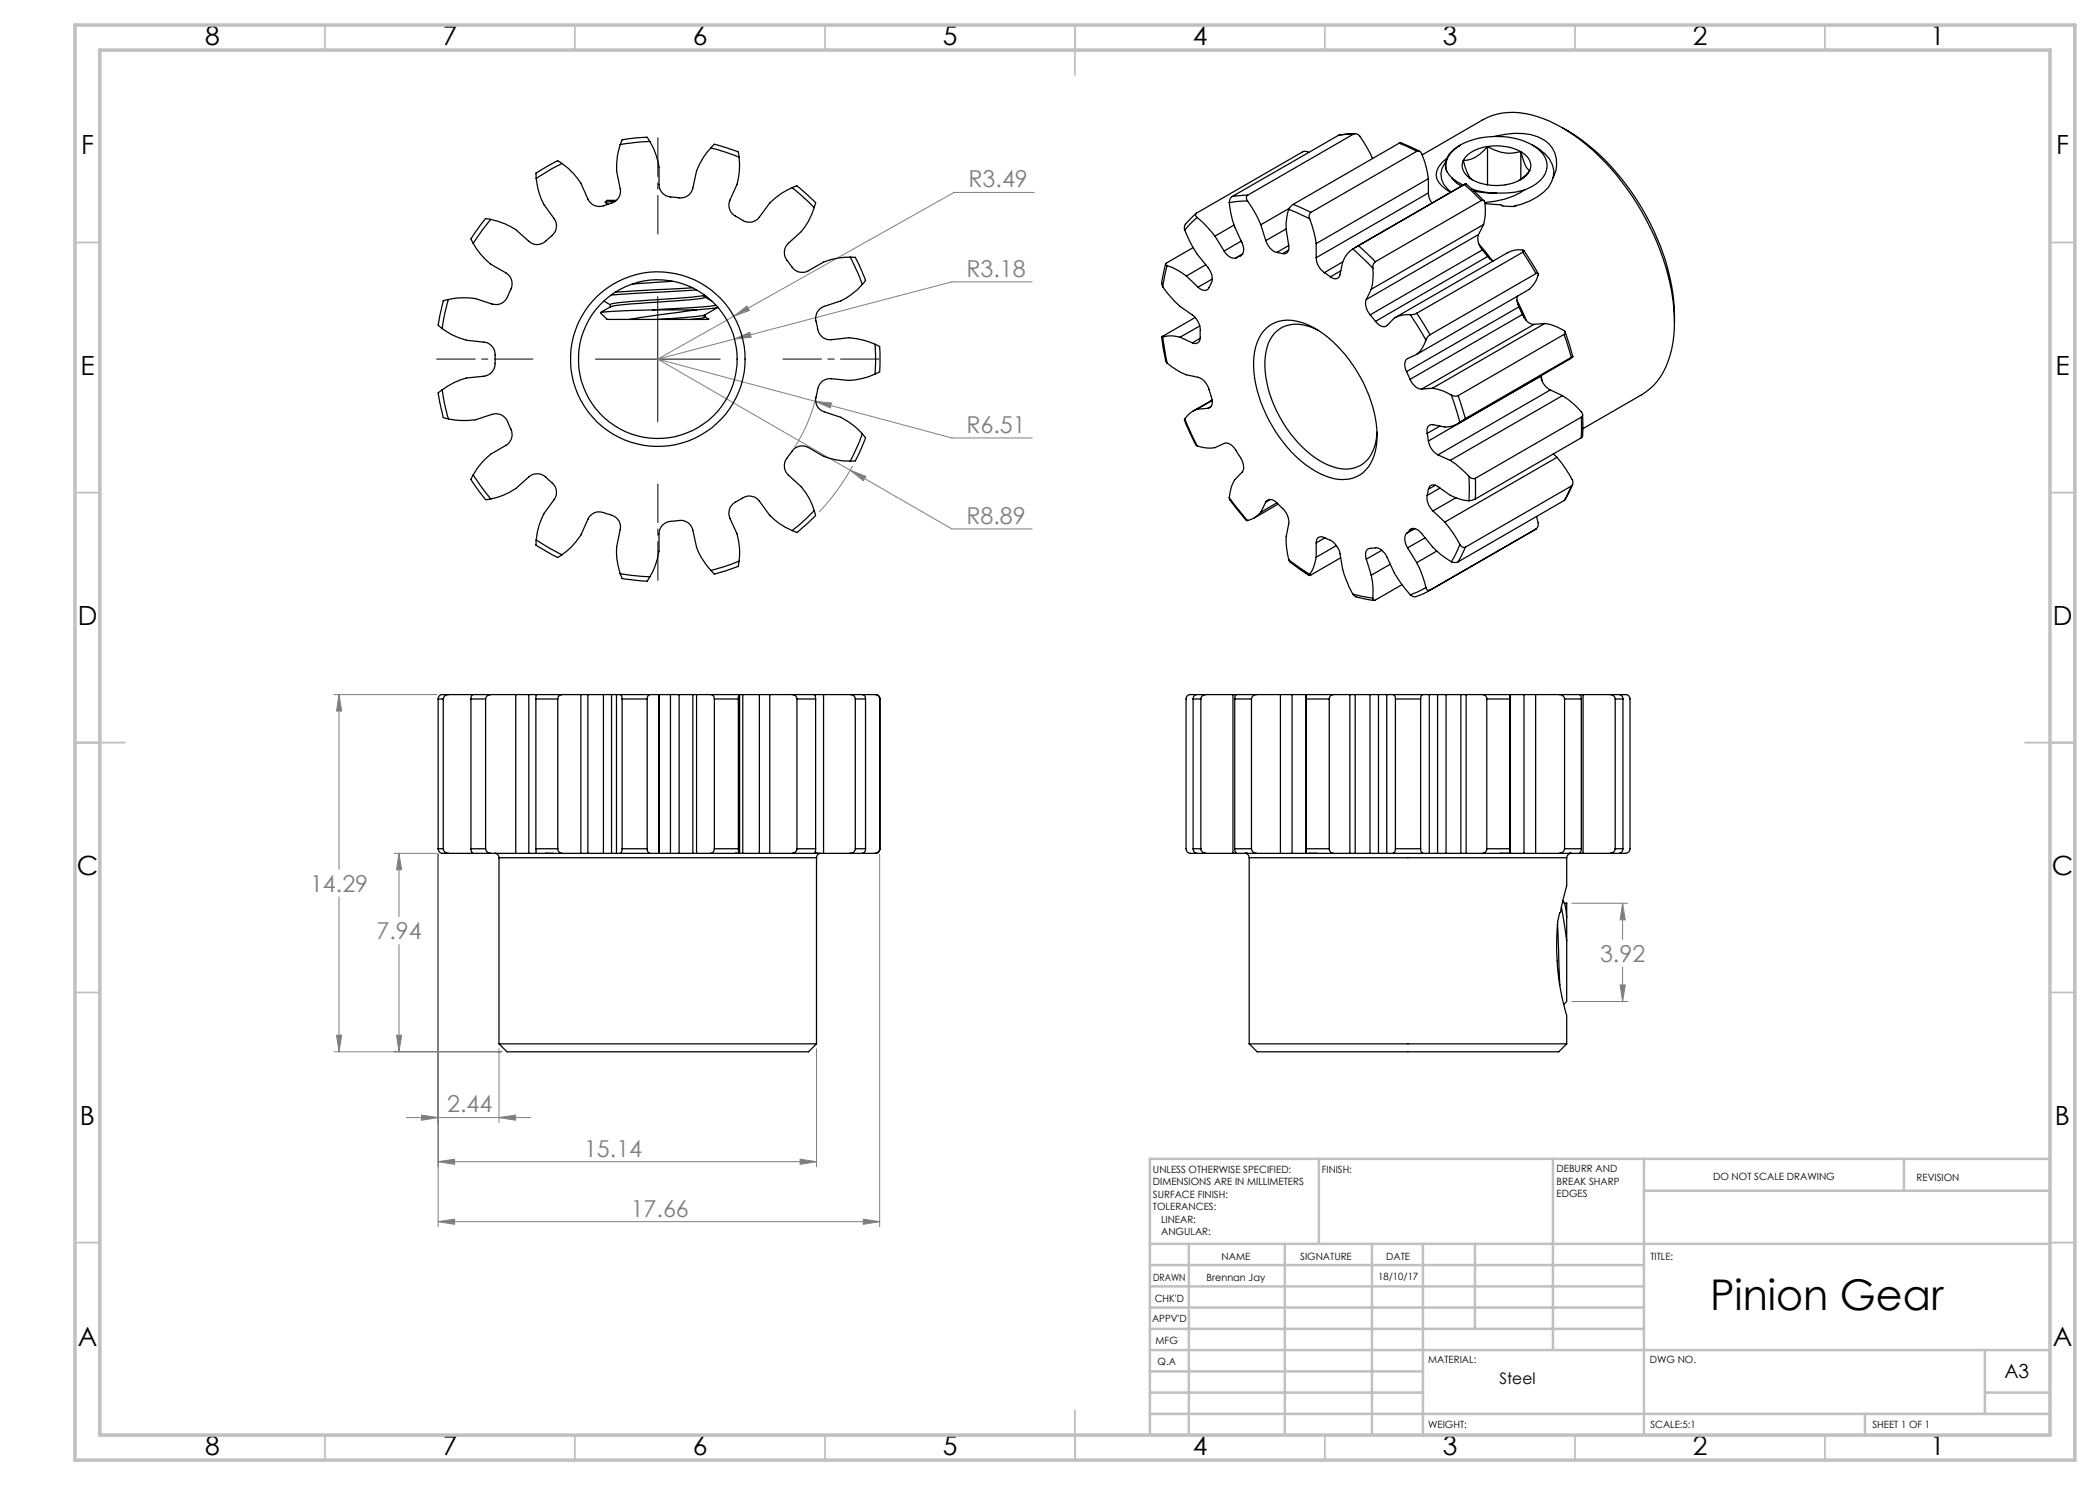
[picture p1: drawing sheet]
<svg xmlns="http://www.w3.org/2000/svg" width="420mm" height="297mm" viewBox="0 0 420 297" stroke-linecap="round" stroke-linejoin="round" font-family="sans-serif">
<g fill="none" stroke="#808080" stroke-width=".2">
<path d="M206.9 38.5h-16.1l-44 24.7M206.4 56.4h-16l-58.8 15.4M131.6 71.8l31.4 8.5M131.6 71.8l58.8 34h16M146.8 63.2l2.6-2 .5 .9zM146.8 63.2l-15.2 8.6M146.9 67.8l3.1-1.3 .2 .9zM163.2 79.3a32.8 32.8 0 0 1-4.3 10.1M163 80.3l3.3 .3-.2 1zM163 80.3l27.4 7.3h16M170 94l3.2 1.3-.6 .8zM170.5 93.2a47.5 47.5 0 0 1-6.7 9.2"/>
<path d="M66.8 138.9h20.6M67.8 138.9l.5 3.3h-1zM67.8 138.9v34.9M67.8 179.4v31M78.8 170.7h8.6M79.8 170.7l.5 3.3h-1zM79.8 170.7v12.6M87.6 170.8v74.6M175.9 170.8v74.6M79.8 188.9v21.5M314.4 180.7h11.1M324 197h1l-.5 3.3z"/>
<path d="M324.5 180.7l.5 3.3h-1zM324.5 180.7v7.2M324.5 193.4v6.9M66.8 210.4h33.6M67.3 207h1l-.5 3.4zM79.3 207h1l-.5 3.4zM99.8 209.8v14.7M163.3 209.8v23.6M314.4 200.3h11.1M81.3 223.5h24.9M84.3 223l3.3 .5-3.3 .5zM87.6 232.3l3.3-.5v1.1z"/>
<path d="M87.6 232.3h75.7M99.8 223.5l3.3-.5v1zM160 231.8l3.3 .5-3.3 .6zM87.6 244.3l3.3-.5v1.1zM87.6 244.3h88.3M172.6 243.8l3.3 .5-3.3 .6z"/>
</g>
<path d="M131.6 46.8v-19.2M106.6 71.8h-19.3M156.6 71.8h19.2M131.6 96.8v19.3" fill="none" stroke="#000" stroke-width=".2" stroke-dasharray="15.2 1.3 1.3 1.3" stroke-dashoffset="7.5"/>
<path d="M131.6 59.3v25M119.1 71.8h24.9" fill="none" stroke="#000" stroke-width=".2"/>
<g fill="none" stroke="#c0c0c0" stroke-width=".35">
<path d="M65 5v5M115 5v5M165 5v5M215 5v10M265 5v5M315 5v5M365 5v5M15 48.5h5M410 48.5h5M15 98.5h5M410 98.5h5M15 148.5h10"/>
<path d="M405 148.5h10M15 198.5h5M410 198.5h5M15 248.5h5M410 248.5h5M65 287v5M115 287v5M165 287v5M215 282v10M265 287v5M315 287v5M365 287v5"/>
</g>
<g fill="none" stroke="#c0c0c0" stroke-width=".5">
<path d="M263.8 231.8v17M310.6 231.8v38.2M328.8 231.8v55.2M328.8 238.2h81.2M380.8 231.8v6.4M410 231.8h-180v55.2M230 248.8h180M230 257.3h98.8M230 253h98.8M237.8 248.8v38.2M257 248.8v38.2M274.4 248.8v38.2"/>
<path d="M284.6 248.8v38.2M295 248.8v17M230 265.8h98.8M230 261.5h98.8M230 278.5h54.6M230 274.3h54.6M230 270h180M397 278.5h13M397 270v12.8M230 282.8h180M373 282.8v4.2"/>
</g>
<path d="M15 5h400v287h-400zM20 10h390v277h-390z" fill="none" stroke="#c0c0c0" stroke-width=".7"/>
<path d="M87.6 244.3l3.3-.5v1.1zM172.6 243.8l3.3 .5-3.3 .6zM84.3 223l3.3 .5-3.3 .5zM99.8 223.5l3.3-.5v1zM87.6 232.3l3.3-.5v1.1zM160 231.8l3.3 .5-3.3 .6zM79.3 207h1l-.5 3.4zM79.8 170.7l.5 3.3h-1zM67.3 207h1l-.5 3.4zM67.8 138.9l.5 3.3h-1zM324.5 180.7l.5 3.3h-1zM324 197h1l-.5 3.3zM146.9 67.8l3.3-.4-.2-.9zM146.8 63.2l3.1-1.1-.5-.9zM163 80.3l3.1 1.3 .2-1zM170 94l2.6 2.1 .6-.8z" fill="#808080"/>
<g fill="none" stroke="#000" stroke-width=".25">
<path d="M107.2 35.7a13.5 13.5 0 0 0 3.6 8 2.75 2.75 0 0 1-1 4 2.79 2.79 0 0 1-4 .6 13.5 13.5 0 0 0-7.7-4.4M112.4 32.7l-.9-.6-2.2 1.2-2.1 1.3v1.1M112.4 32.7l-2 1-3.2 2M124 28.9a14.5 14.5 0 0 0 .1 9.3 2.76 2.76 0 0 1-2.6 2.7 2.73 2.73 0 0 1-3.9-1.1 13.1 13.1 0 0 0-5.2-7.1M130 28.3l-.6-.9-1.9 .1-3.1 .5-.4 .9M130 28.3l-3 .2-3 .4M130 28.3a13.8 13.8 0 0 1 1.8 9.1 3 3 0 0 0 3.4 2.1 2.63 2.63 0 0 0 3.4-1.9 13.1 13.1 0 0 1 3.6-8M142.2 29.6l2.8 .8 2.8 1M142.2 29.6l.7-.7 2.4 .7 2.4 .8 .1 1M147.8 31.4a14.2 14.2 0 0 1-2 9.1 2.99 2.99 0 0 0 2.2 3.2 2.62 2.62 0 0 0 3.9-.3 13.7 13.7 0 0 1 6.5-5.9M158.4 37.5l1-.3 1.4 1.2 2.3 2.1-.3 1M158.4 37.5l4.4 4"/>
<path d="M246.5 39.3h-.1a1.34 1.34 0 0 0-.5 1.2M249.5 39a.72 .72 0 0 0 0 1.2M249.5 39l-3 .3M261.8 30.5l-.7-.2-.6 .1-21.2 12.2M267.7 27.1l-21.2 12.2M270.7 26.8h.1a1.11 1.11 0 0 1 1.2 .4l1.6 2.6 .9 1.9M270.7 26.8l-3 .3M270.7 26.8l-21.2 12.2M271 26.7l-3.3 .4M279.8 28.6l3.6 1.7M279.8 28.6l-21.2 12.3M280.1 28.6h-.3"/>
<path d="M280.2 28.5l3.7 1.8M283.4 30.3l.5-.1 .3 .2a16.1 16.1 0 0 1 1.5 5.3M283.4 30.3l-21.2 12.2M284.4 31l12.2-7a13.8 13.8 0 0 1 12.1-.3 37.8 37.8 0 0 1 15.7 12.7 48.5 48.5 0 0 1 10.5 28M285.7 38.6l.2 1 .5 1M285.7 35.7l-22.5 13M285.7 35.7v2.9M285.7 38.6l-22.5 12.9M289.1 32.6a3.8 3.8 0 0 0 1.1 5.8M289.3 31.7a3.9 3.9 0 0 0-1.9 4.1 6.1 6.1 0 0 0 2.7 2.7M289.3 34.3a4.1 4.1 0 0 1 1.7-4.5 14.5 14.5 0 0 1 11.7-2.2 9.5 9.5 0 0 1 6.2 3.7 4.1 4.1 0 0 1-1.7 5.5l-2.3 1.2M289.3 34.3a6.9 6.9 0 0 0 3.3 2.7"/>
<path d="M290.3 35.5l1.1 1.2 .9 .5M292.1 29l-.2 .2a4.5 4.5 0 0 0-2.8 4.2l.2 .9M292.7 32.1a3 3 0 0 0 1.7 3.8M292.7 32.1l.7 2.4 .6 1.1 .4 .3M293.2 36.7l3.6 3.5M293.2 36.7l-.3 .2 3.4 3.2M293.2 36.7l-22.3 12.9M294.3 37.8a13.6 13.6 0 0 0 5 .8M294.7 38.2l2.8 .4h1.8M297.5 29.3a10.8 10.8 0 0 1 6.7 1M297.5 29.3a6.2 6.2 0 0 0-4.8 2.8M297.5 29.3a6.4 6.4 0 0 1-4.8 2.8"/>
<path d="M297.5 29.3a8.2 8.2 0 0 0 6.7 1M297.5 29.3v7.7M298.9 27.3a14.5 14.5 0 0 1 8.7 .1 5.7 5.7 0 0 1 2.9 8.4M304.2 30.3a2.97 2.97 0 0 1 1.7 3.8M304.2 30.3l.7 2.3a2.97 2.97 0 0 0 1 1.5M304.2 30.3v5.6M304.9 38a15.7 15.7 0 0 1-7.9 2.5M304.9 38a15.8 15.8 0 0 1-5.6 .6M305.9 34.1a6.1 6.1 0 0 1-4.8 2.9 10.6 10.6 0 0 1-6.7-1.1M305.9 34.1l-.7 .9-1.4 1.1M306.5 29a7.3 7.3 0 0 1 4.3 5 5.8 5.8 0 0 1-3.3 5.4l-1.5 .8-1.7 .6-1.4 .4M312.5 25.5a43 43 0 0 1 16.7 17.5 42.7 42.7 0 0 1 5.7 21.4"/>
<path d="M89.7 59.9l-1 .2-.8 3.1-.3 1.8 .8 .7M89.7 59.9l-.8 2.9-.5 2.9M94.7 48.7a13.2 13.2 0 0 0 6.5 5.9 2.76 2.76 0 0 1 .6 4 2.79 2.79 0 0 1-3.4 2.2 13.1 13.1 0 0 0-8.7-.9M98.1 43.9l-1-.2-1.1 1.5-1.8 2.6 .5 .9M98.1 43.9l-1.8 2.3-1.6 2.5M121.1 40.5l.5 .3M123.3 40.1h-1.9l-.4 .4 2.1-.3M134.4 56.3l-8 .5M138.5 57.6l-15.3 .8M139.3 58l-17.1 1M140.7 59.3l1.6 .9M140.9 59a113.6 113.6 0 0 1-13 1.2l-5.7 .6-.1 .1v.5"/>
<path d="M141 59.1v.3a24.1 24.1 0 0 1-5.8 .8l-1.8 .1a84.8 84.8 0 0 0-11.3 1l-2 1.2 3.3-.3 7.1-.2M162.8 41.5a13.2 13.2 0 0 1-5.1 7.1 2.64 2.64 0 0 0 .1 3.9l.1 .2a2.8 2.8 0 0 0 3.8 1.4 13.4 13.4 0 0 1 8.3-2.7M170 51.4l1.1 .1 .8 1.7 1.2 2.9-.6 .8M170 51.4l1.7 3.4 .8 2.1M172.5 56.9a14 14 0 0 1-8.1 4.6 2.98 2.98 0 0 0-1 3.8 2.66 2.66 0 0 0 2.9 2.6 13.4 13.4 0 0 1 8.7 1M232.6 57.4a19 19 0 0 0 6.2 5.8 5.2 5.2 0 0 1 1.3 4.2 1.08 1.08 0 0 1-.4 1.1 1.08 1.08 0 0 1-1.2 .1M233.1 52.8l-.8 3.8 .3 .8M233.4 53.1l-.8 4.3M233.4 53.1a12.8 12.8 0 0 1 3.9 2.1M237 46l.4 1.1a23.3 23.3 0 0 0 4.4 6.8 3.1 3.1 0 0 1 0 3.6 1.27 1.27 0 0 1-2.2-.1M237.1 44.9a1.12 1.12 0 0 0-.1 1.1M237.3 55.2l2.3 2.2"/>
<path d="M238.6 49.5l-5.2 3.1-.3 .3 .3 .2M239.4 43.5a.53 .53 0 0 1-.1-.9l-2.2 2.3M239.4 43.5l-2.4 2.5M239.4 43.5l2.1 1.9 1.5 1.8M241.2 52.9l-3.9 2.3M242.5 55.8l-2.9 1.6M243 47.2l1.8 3M244.8 50.2a2.19 2.19 0 0 0 2.4 1.4M245.9 40.5a20.4 20.4 0 0 0 2.7 8.5l.1 1.2a1.01 1.01 0 0 1-.6 .9M246.8 45l-3.8 2.2M248.1 51.1l-.9 .5M248.2 48.2l-3.4 2"/>
<path d="M248.3 51l-.2 .1M248.5 50.8l-1.3 .8M249.5 40.2l-3.6 .3M249.5 40.2a22.9 22.9 0 0 1 2.7 4.7M252.2 44.9l1 3.2M253.2 48.1a3.3 3.3 0 0 0 2.2 2.4M255.4 50.5l1.1 .2M257.2 45.8l-4 2.3M257.7 50l-1.2 .7M257.7 41.9a12.8 12.8 0 0 0 .1 7.6v.3a.98 .98 0 0 1-1.3 .9M257.7 41.9l4.2 1.9M257.7 49.1l-2.3 1.4"/>
<path d="M257.9 41.7l-5.7 3.2M258.6 40.9l3.6 1.6M258.6 40.9l-.9 1M261.9 43.8l.9 2.8 .4 2.1M262.2 42.5l-.2 .1a1.13 1.13 0 0 0-.1 1.2M263.2 51.5a4 4 0 0 0 1.7 3M263.2 48.7v2.8M264.9 54.5l1.2 .9M268.2 54.1l-2.1 1.3M268.5 52.4l-.5 2.5a1.09 1.09 0 0 1-.8 .9 1.09 1.09 0 0 1-1.1-.4M268.5 52.4l-3.6 2.1M270.5 49.8a4.9 4.9 0 0 0-2 2.6"/>
<path d="M270.5 49.8l4.1 3.8M270.5 49.8l1.2-.7 3.4 3.2M273.3 59.9a3.1 3.1 0 0 0 .7 3.1M274.2 57.9l-.9 2M274.6 53.6a11.7 11.7 0 0 1-.4 4.3M275.1 52.3l-.4 .4-.1 .9M295.7 46.9a3.2 3.2 0 0 0 .8 3.1M295.7 46.9l-22.4 13M295.8 48.8l2.7 3.4M296.3 40.1l.2-.1 .4 .3a10.2 10.2 0 0 1-.2 4.6M296.3 40.1l-21.2 12.2M296.5 50l1 1.3"/>
<path d="M296.5 50l-22.5 13M296.7 44.9l-22.5 13M296.7 44.9l-1 2M297 40.7l3.1 .3 .5 .2 1 .1h1l.7-.2M297.5 51.3l.5 .5 .6 .4M297.5 51.3l-22.4 13M303.5 59.2l-.1 .9 .4 1.3M304.6 50.4l.2-.2-.1-.2a4.9 4.9 0 0 0-3.3 .6l-22.5 13a5.6 5.6 0 0 1 3.1-.7M304.6 50.4l2.6 4.3M304.6 50.4l-21.2 12.2M304.8 50.1l2.8 4.6M307.2 54.7l.2-.1 .3 .2a5.2 5.2 0 0 1-1.9 3.1l-22.4 13"/>
<path d="M307.2 54.7l-21.2 12.3M88.4 78l-.8 .6 .3 1.9 .8 3 1 .3M88.4 78l.5 2.9 .8 2.9M88.4 65.7a14.2 14.2 0 0 0 8.9 2.8 3.2 3.2 0 0 1 1.7 3.7 2.63 2.63 0 0 1-2.2 3 13.1 13.1 0 0 0-8.4 2.8M120.1 62.6l1.3 1.3h4.5M120.8 60.2l1.3 .8M125.9 63.9h5.7M130.5 62h8.8M131.6 63.9h6.7M138.3 63.9h3.2M139.3 62l-13.4 1.9M140.7 63.2l1 .6-.2 .1"/>
<path d="M141 62.9v.5a6.5 6.5 0 0 1-2.7 .5M141.7 63.8l-.2 .1M143.2 61.1a105.5 105.5 0 0 1-11.6 .8l-1.1 .1M143.5 61.5l-4.2 .5M143.6 61.5l-1.3 .7a4.4 4.4 0 0 1-2.9 1.1l-7.8 .6M175 68.9l.9 .4 .1 1.3-.1 3.8-.9 .4M175 68.9l.1 2.2-.1 3.7M175 74.8a14.4 14.4 0 0 1-9.2 .9 2.77 2.77 0 0 0-2.4 2.9 2.72 2.72 0 0 0 1.5 3.8 13.7 13.7 0 0 1 7.6 4.4M232.3 67.4l.7 4.1 .2 .8 .2 .3M232.6 67.4l.8 5.2M232.6 67.4a6.1 6.1 0 0 1 3.4 0M233.4 72.6a11.3 11.3 0 0 0 6.5 3 4.8 4.8 0 0 1 2.2 3.5 2.22 2.22 0 0 1 0 2.4l-.5 .2"/>
<path d="M236 67.4l2.5 1.2M239 63.5l-6.7 3.9h.3M240 65.2l-4 2.2M240 67.7l-1.5 .9M253.2 65.7a7.1 7.1 0 0 1 7.7-1 23.4 23.4 0 0 1 11.1 10.6 23.1 23.1 0 0 1 3.3 13.9 7.2 7.2 0 0 1-4.6 6.4 10.2 10.2 0 0 1-8.8-2.1 27.2 27.2 0 0 1-11.2-21.2 9.5 9.5 0 0 1 2.5-6.6zM263.6 66.1a7.4 7.4 0 0 0-7.6-.4 7.6 7.6 0 0 0-3 6.7 24.6 24.6 0 0 0 10.9 19.7 8.6 8.6 0 0 0 7.5 1.3 7 7 0 0 0 4-6.6v-.4M274 63l1.1 1.3M278.9 63.6l-1.5 1.5a1.42 1.42 0 0 1-2-.5l-.3-.3M281.3 74.3l.7 1.6M282 75.9a2.82 2.82 0 0 0 2.3 1.9M282 62.9l3.2 5.1M283.4 70.9l-1.9 .8a1.96 1.96 0 0 0-.2 2.6"/>
<path d="M283.4 62.6l2.6 4.4M283.4 62.6l-1.4 .3M285.2 68a5.5 5.5 0 0 1-1.8 2.9M286 67l-.4 .3-.4 .7M286.5 77.6a9.4 9.4 0 0 1 3.8 1.4M286.5 77.6l-2.2 .2M290.3 79l1.7 5.5M290.3 79l.7 .2 .6-.1M291.6 79.1l1.5 4.6M303.4 60l1.9 4.1M303.8 61.4l.7 1.5M303.8 61.4l-22.5 12.9"/>
<path d="M304.5 62.9a2.83 2.83 0 0 0 2.3 2M304.5 62.9l-22.5 13M306.8 64.9l-22.5 12.9M308.1 75.2h.1M308.2 75.2a3.7 3.7 0 0 0 1.9 2.8M308.2 75.2l-22.5 13M308.3 75.1l.1 1M309 64.7a7.8 7.8 0 0 1 4.1 1.7l-.1 .4-.2 .1M309 64.7l-22.5 12.9M309 64.7l-2.2 .2M310.1 78l-22.5 13M310.1 78l2.4 1.1"/>
<path d="M312.5 79.1a11.5 11.5 0 0 1 4 3.8l-.2 .5M312.5 79.1l-22.4 13M312.8 66.9l1.5 4.6M312.8 66.9l-21.2 12.2M313 66.4l1.6 5M314.3 71.5l.3-.2-23.1 13.5M314.3 71.5l-21.2 12.2M334.9 64.4a18.5 18.5 0 0 1-4.1 12.6l-2.5 1.9-11.8 6.9M89.7 83.8a14.4 14.4 0 0 0 9.2-1 2.79 2.79 0 0 1 2.9 2.3 2.76 2.76 0 0 1-.6 4 13.4 13.4 0 0 0-6.5 5.9M94.7 95l-.5 .9 1 1.5 1.9 2.5 1-.1M94.7 95l1.6 2.4 1.8 2.4M98.1 99.8a13.4 13.4 0 0 0 7.7-4.4 2.75 2.75 0 0 1 4 .6 2.69 2.69 0 0 1 1 3.9 13.5 13.5 0 0 0-3.6 8.1"/>
<path d="M170 92.2a13.3 13.3 0 0 1-8.3-2.7 2.66 2.66 0 0 0-3.7 1.3l-.1 .1a2.97 2.97 0 0 0-.5 3.8 14.6 14.6 0 0 1 5.1 6.3l.3 1.1M172.5 86.8l.6 .8-1.2 2.9-.8 1.7h-1.1M172.5 86.8l-.8 2.1-1.7 3.3M237 83.8l-.1 .2 1 2.5 1.3 2.5 .2 .2M237 83.8l2.4 5.4M239.4 89.2a5.9 5.9 0 0 0 5.7-.6 2.81 2.81 0 0 1 2.3 1.9l.4 .5a3.5 3.5 0 0 1 .8 3.2 7 7 0 0 0-2.7 5.4M239.4 81.8a4.7 4.7 0 0 0-2.4 2M241.6 81.7l-2.2 .1M242.2 81.3l-.6 .4M242.4 80l-3.8 2.2M242.4 80.1l-3 1.7M245.9 99.6l.1 .4 .4 .5 2.9 3.6"/>
<path d="M245.9 99.6l3.6 4.5M254.1 99.9l-.9 .5M285.4 86.7l.3 1.5M285.4 99.1a3.7 3.7 0 0 0 1.2 3.1M285.7 88.2a3.9 3.9 0 0 0 1.9 2.8M285.7 97.9a1.08 1.08 0 0 1 .8-.9 1.08 1.08 0 0 1 1.1 .3 10.6 10.6 0 0 0 6.2 2.9M285.7 97.9l-.3 1.2M287.1 97l-1.4 .9M287.6 91l2.5 1.1M288 85.2l-2.6 1.5M288 97.6l-2.6 1.5M290.1 92.1l1 .7 2.7 2.5"/>
<path d="M291.2 99.6l-4.6 2.6M292 84.5a5.8 5.8 0 0 1-5.7 .4 1.22 1.22 0 0 0-.9 1.8M293.1 83.7l-1.1 .8M293.8 95.3v4.9M293.8 95.3a1.17 1.17 0 0 0 1.3 .4M295.1 95.7v4.1M295.1 99.8l-1.3 .4M310.7 90.8l.7 .7M311.4 91.5l1.8 2.4 1.2 2 .2 .7-.3 .6M311.4 91.5l-22.4 12.9M314.3 97.2l-1.5 2.9M314.3 97.2l-21.2 12.2"/>
<path d="M314.5 96.9l-1.3 2.8-.4 .4M316.3 83.4v4.2M316.3 83.4l-21.2 12.3M316.3 87.6l-21.2 12.2M316.5 82.9v.6a11.8 11.8 0 0 1-.1 3.9l-.1 .2M107.2 108v1l3.2 1.9 1.1 .6 .9-.6M107.2 108l2.6 1.6 2.6 1.3M112.4 110.9a14.1 14.1 0 0 0 5.4-7.5 2.81 2.81 0 0 1 3.7-.6 2.7 2.7 0 0 1 2.5 3.1 13.5 13.5 0 0 0 0 8.9M124 114.8l.4 .9 3.8 .5h1.2l.6-.8M124 114.8l6 .6M142.2 114.1a13.5 13.5 0 0 1-3.6-8.1 2.7 2.7 0 0 0-3.6-1.8 2.76 2.76 0 0 0-3.2 2.5 13.4 13.4 0 0 1-1.8 8.7M147.8 112.3l-.1 1-2.4 .8-2.4 .7-.7-.7"/>
<path d="M147.8 112.3l-2.8 1-2.8 .8M158.4 106.1a14.1 14.1 0 0 1-6.8-6.2 3.1 3.1 0 0 0-4 .2 2.72 2.72 0 0 0-1.6 3.5 13.1 13.1 0 0 1 1.8 8.7M162.8 102.1l.3 1-1.8 1.8-1.9 1.6-1-.4M162.8 102.1l-1.5 1.6-2.9 2.4M249.3 104.1h.2M252.2 102.4a4.5 4.5 0 0 1-2.7 1.7M253.2 100.4a1.35 1.35 0 0 1 2.2 .2M253.2 100.4l-1 2M255.4 100.6l.5 .5a4.3 4.3 0 0 1 1.8 3.7 12.4 12.4 0 0 0 0 7.1M255.4 100.6l-3.2 1.8M255.6 100.8l-4.8 2.8M257.7 111.9l.4 .6 3.7 2.6"/>
<path d="M257.7 111.9l4.2 3M263.2 108.6a1.11 1.11 0 0 1 .7-1.2 1.11 1.11 0 0 1 1.2 .3l.4 .1a3.7 3.7 0 0 1 2.5 3 19.7 19.7 0 0 0 2.5 8M263.2 111.4a7.2 7.2 0 0 1-1.3 3.5M263.2 108.6v2.8M265 107.6l-1.8 1M267.3 109.1l-4.1 2.3M268.1 111.5l-6.2 3.6v-.2M270.5 118.8a1.43 1.43 0 0 0 1.1 .7l3.2 .6M270.5 118.8l4.1 .8M273.3 111.8l-.1-.4a1.24 1.24 0 0 1 .1-1.3 1.24 1.24 0 0 1 1.3-.5 2.05 2.05 0 0 1 2.4 1.1l.2 .4a24.5 24.5 0 0 0 4.8 7.9M273.3 111.8l.9 3.2M274.2 115a15.3 15.3 0 0 1 .4 4.6"/>
<path d="M276.4 110.1l-3.1 1.7M278.1 112.9l-3.9 2.1M280.4 116.9l-5.4 3.1h-.3l-.1-.4M281.3 106.7a2.54 2.54 0 0 0 .2 2.9M281.5 109.6l1.9 2.9M282 106a1.64 1.64 0 0 1 2.3 .7 18.2 18.2 0 0 0 6 5.7M282 106l-.7 .7M282.5 105.7l-.5 .3M283 105.7l-1.7 1M283.4 112.5a21.5 21.5 0 0 1 1.8 5M285 107.6l-3.5 2M285.2 117.5l-1.5 .8-1.7 .7"/>
<path d="M285.2 117.5l.3 .6 .5-.1M285.9 118.1l-1.3 .7-1.5 .5h-.5l-.6-.3M286 118l-.1 .1M286.6 102.2l2.4 2.2M287.4 110.2l-4 2.3M289 104.4l1.8 2.4 1.2 2.1M290.3 112.4l.6 .1 .7-.1M292 108.9l-1.7 3.5M292 108.9a.81 .81 0 0 0 1.1 .5M293.1 109.4l-1.5 3M307.2 105.8l-21.3 12.3M307.2 105.8l-21.2 12.2"/>
<path d="M307.3 103.3v.1a2.08 2.08 0 0 1 .1 2.3l-.2 .1M312.8 100.1l-21.2 12.3M87.6 139.8h1.1M87.6 139.8v30M88.7 139.8v30M89.7 138.9a.97 .97 0 0 0-1 .9M89.7 138.9h4.8M89.7 138.9h-.6a1.56 1.56 0 0 0-1.3 .4l-.2 .5M94.2 139.8h2.9M94.2 139.8v30M97.1 139.8v30M98.1 138.9l-3.6 .1-.3 .8"/>
<path d="M98.1 138.9a.97 .97 0 0 0-1 .9M98.1 138.9h5.1M103.2 138.9h2.6M103.2 138.9v31.8M105.8 138.9h1.4M105.8 138.9v31.8M107.2 139.8h4.3M107.2 139.8v30M107.2 138.9v.9M107.2 138.9h5.2M111.5 139.8v30M112.4 138.9a.84 .84 0 0 0-.9 .9"/>
<path d="M112.4 138.9h3.8M116.2 138.9v31.8M116.2 138.9h1.4M117.6 138.9h3.1M117.6 138.9v31.8M120.7 138.9h1.6M120.7 138.9v31.8M122.3 138.9h.9M122.3 138.9v31.8M124 138.9l.3 .2 .1 .7M124 138.9h6M124 138.9h-.7v31.8h.7"/>
<path d="M124.4 139.8h5M124.4 139.8v30M129.4 139.8v30M130 138.9a.79 .79 0 0 0-.6 .9M130 138.9h1.8M131.8 138.9h2.3M131.8 138.9v31.8M134.1 138.9h1.7M134.1 138.9v31.8M135.8 138.9h2.8M135.8 138.9v31.8M138.6 138.9v31.8"/>
<path d="M138.6 138.9h.7M139.3 138.9h2.9M139.3 138.9v31.8M142.2 138.9a.79 .79 0 0 1 .7 .9M142.2 138.9h5.6l-.1 .9M142.9 139.8h4.8M142.9 139.8v30M147.7 139.8v30M147.9 138.9v31.8M148 138.9h.6M148.6 138.9h3.3M148.6 138.9v31.8"/>
<path d="M151.9 138.9h2.1M151.9 138.9v31.8M154 138.9h4.4M154 138.9v31.8M158.4 138.9a.89 .89 0 0 1 1 .9M158.4 138.9h4.4M159.4 139.8h3.7M159.4 139.8v30M162.8 138.9l.3 .3v.6M162.8 138.9h1.9M163.1 139.8v30M164.7 138.9h5.3"/>
<path d="M164.7 138.9v31.8M170 138.9a.9 .9 0 0 1 1.1 .9M170 138.9h2.2a.76 .76 0 0 1 .9 .9M171.1 139.8h2M171.1 139.8v30M172.6 138.9h2.4a.84 .84 0 0 1 .9 .9M173.1 139.8v30M175.1 138.9a.85 .85 0 0 1 .9 .9M175.9 139.8h.1M175.9 139.8v30M176 139.8v30M238.6 139.8h1.6"/>
<path d="M238.6 139.8v30M239.3 138.9a2.28 2.28 0 0 0-1.9 .3l-.2 .5v30.1a.91 .91 0 0 0 .9 .9h1.2M240.2 139.8v30M241.2 138.9a.91 .91 0 0 0-1 .9M241.2 138.9h5.4M241.2 138.9h-1a1.17 1.17 0 0 0-1.6 .9M246.6 138.9h.7M246.6 138.9v31.8M246.9 139.8h3.4M246.9 139.8v30M247.3 138.9l-.2 .2-.2 .7M247.3 138.9h4"/>
<path d="M250.3 139.8v30M251.3 138.9a.97 .97 0 0 0-1 .9M251.3 138.9h4.8M256.1 138.9h2.3M256.1 138.9v31.8M258.4 138.9h2.7M258.4 138.9v31.8M261.2 138.9l.1 .9M261.2 138.9h5.5M261.2 138.9h.1M261.2 138.9v31.8M261.3 139.8h4.6"/>
<path d="M261.3 139.8v30M265.9 139.8v30M266.7 138.9a.84 .84 0 0 0-.8 .9M266.7 138.9h3.3M270 138.9h1M270 138.9v31.8M271 138.9h3M271 138.9v31.8M274 138.9h1.7M274 138.9v31.8M275.7 138.9h1.7M275.7 138.9v31.8"/>
<path d="M277.4 138.9h1.2M277.4 138.9v31.8M278.6 138.9l.3 .2 .2 .7M278.6 138.9h6M279.1 139.8h5M279.1 139.8v30M284.1 139.8v30M284.6 138.9a.75 .75 0 0 0-.5 .9M284.6 138.9h1.3M285.9 138.9h1.6M285.9 138.9v31.8M287.5 138.9h1.7"/>
<path d="M287.5 138.9v31.8M289.2 138.9h3M289.2 138.9v31.8M292.2 138.9h1M292.2 138.9v31.8M293.2 138.9h3.3M293.2 138.9v31.8M296.5 138.9a.78 .78 0 0 1 .9 .9M296.5 138.9h5.5M297.4 139.8h4.5M297.4 139.8v30M301.9 139.8v30"/>
<path d="M302 138.9l-.1 .9M302 138.9h.1M302 138.9v31.8M302.1 138.9h2.7M304.8 138.9h2.3M304.8 138.9v31.8M307.1 138.9h4.8M307.1 138.9v31.8M311.9 138.9a.94 .94 0 0 1 1 .9M311.9 138.9h4M312.9 139.8h3.4M312.9 139.8v30"/>
<path d="M315.9 138.9a.72 .72 0 0 1 .4 .9M315.9 138.9h.7M316.3 139.8v30M316.6 138.9h5.4M316.6 138.9v31.8M322 138.9a.94 .94 0 0 1 1 .9M322 138.9h1a1.17 1.17 0 0 1 1.6 .9M323 139.8h1.6M323 139.8v30M324 138.9h1.1a.83 .83 0 0 1 .9 .9v30a.9 .9 0 0 1-.9 .9h-1.1M324.6 139.8v30M87.6 169.8a1.26 1.26 0 0 0 1.7 .9h.4"/>
<path d="M87.6 169.8h1.1M88.7 169.8a.99 .99 0 0 0 1 .9M89.7 170.7h4.8M94.2 169.8a.73 .73 0 0 0 .8 .9h3.1M94.2 169.8h2.9M97.1 169.8a.99 .99 0 0 0 1 .9M98.1 170.7h5.1M99 170.7a.85 .85 0 0 1 .8 .9M99 170.7h.1M99.8 171.6h63.5M99.8 171.6v37.2M103.2 170.7h2.6"/>
<path d="M105.8 170.7h1.4M107.2 169.8v.9M107.2 169.8h4.3M107.2 170.7h5.2M109.1 170.7h1.3M109.1 170.7h.1M110.4 170.7h.1M111.5 169.8a.91 .91 0 0 0 .9 .9M112.4 170.7h3.8M116.2 170.7h1.4M117.6 170.7h3.1M120.7 170.7h1.6"/>
<path d="M122.3 170.7h.9M124 170.7h6M124.4 169.8l-.1 .6-.3 .3M124.4 169.8h5M129.4 169.8l.1 .4 .5 .5M130 170.7h1.8M131.8 170.7h2.3M134.1 170.7h1.7M135.8 170.7h2.8M138.6 170.7h.7M139.3 170.7h2.9M142.9 169.8a.85 .85 0 0 1-.7 .9"/>
<path d="M142.9 169.8h4.8M147.1 170.7h.6M147.1 170.7h.1M147.7 169.8l.1 .9h-5.6M148 170.7h.6M148.6 170.7h3.3M151.9 170.7h2.1M154 170.7h4.4M158.4 170.7h4.4M159.4 169.8a.92 .92 0 0 1-1 .9M159.4 169.8h3.7M162.8 170.7h1.9"/>
<path d="M163.1 169.8v.4l-.3 .5M163.2 170.7h.3M163.2 170.7h.1M163.3 171.6v37.2M163.5 170.7h.1M164.2 170.7a.9 .9 0 0 0-.9 .9M164.7 170.7h5.3M169.8 170.7h.1M171.1 169.8a.92 .92 0 0 1-1.1 .9M171.1 169.8h2M173.1 169.8l-.1 .4a1.13 1.13 0 0 1-1.3 .5h-1.7M175.9 169.8a.9 .9 0 0 1-.9 .9h-2.4"/>
<path d="M175.9 169.8h.1M176 169.8a.9 .9 0 0 1-.9 .9M238.6 169.8a.98 .98 0 0 0 1.4 .9h1.2M238.6 169.8h1.6M240.2 169.8a.99 .99 0 0 0 1 .9M241.2 170.7h5.4M246.6 170.7h.7M246.9 169.8l.1 .6 .3 .3M246.9 169.8h3.4M247.3 170.7h4M249 170.7a.85 .85 0 0 1 .8 .9M249.2 170.7h.1"/>
<path d="M249.3 170.7h.1M249.8 171.6h63.5M249.8 171.6v37.2M250.3 169.8a.99 .99 0 0 0 1 .9M251.3 170.7h4.8M256.1 170.7h2.3M258.4 170.7h2.7M261.2 170.7h5.5M261.2 170.7h.1M261.3 169.8l-.1 .9M261.3 169.8h4.6M261.8 170.7h1.4"/>
<path d="M261.8 170.7h.1M263.2 170.7h.1M265.9 169.8v.2a.82 .82 0 0 0 .8 .7M266.7 170.7h3.3M270 170.7h1M271 170.7h3M274 170.7h1.7M275.7 170.7h1.7M277.4 170.7h1.2M278.6 170.7h6M279.1 169.8a.81 .81 0 0 1-.5 .9M279.1 169.8h5"/>
<path d="M284.1 169.8l.2 .7 .3 .2M284.6 170.7h1.3M285.9 170.7h1.6M287.5 170.7h1.7M289.2 170.7h3M292.2 170.7h1M293.2 170.7h3.3M296.5 170.7h5.5M297.4 169.8a.91 .91 0 0 1-.9 .9M297.4 169.8h4.5M300 170.7h1.4M300 170.7h.1"/>
<path d="M301.4 170.7h.1M301.9 169.8l.1 .9M302 170.7h.1M302.1 170.7h2.7M304.8 170.7h2.3M307.1 170.7h4.8M311.9 170.7h4M312.9 169.8a1.06 1.06 0 0 1-1 .9M312.9 169.8h3.4M313.3 171.6v5.5l-1.2 5.4-.2 .1a31.3 31.3 0 0 0-.5 9.6 49.6 49.6 0 0 0 1.9 11v5.6M313.9 170.7h.1M314 170.7h.1"/>
<path d="M314.3 170.7a.9 .9 0 0 0-1 .9M315.9 170.7h.7M316.3 169.8l-.2 .7-.2 .2M316.6 170.7h5.4M323 169.8a.98 .98 0 0 1-1 .9M323 169.8h1.6M324.6 169.8a.97 .97 0 0 1-1.3 .9h-1.3M311.5 184.7l.5 12.4M312.3 181.4l1 6.8M312.6 180.1l.3 .6M312.9 180.7h.4M312.9 180.8l.4 2.6"/>
<path d="M313.3 188.2v12.1l-.6 .6M313.3 183.4v4.8M313.3 180.7v2.7M313.3 180.6v.1M99.8 208.8h63.5M99.8 208.8l1.6 1.6h60.3l1.6-1.6M249.8 208.8h63.5M249.8 208.8l1.6 1.6h60.3l1.6-1.6"/>
<circle cx="131.6" cy="71.8" r="17.5"/>
<circle cx="131.6" cy="71.8" r="15.9"/>
</g>
<text font-size="8.5" x="342" y="262">Pinion Gear</text>
<g font-size="5.3">
<text x="41" y="9">8</text>
<text x="88.5" y="9">7</text>
<text x="138.5" y="9">6</text>
<text x="188.5" y="9">5</text>
<text x="238.5" y="9">4</text>
<text x="288.5" y="9">3</text>
<text x="338.5" y="9">2</text>
<text x="386" y="9">1</text>
<text x="16.2" y="30.7">F</text>
<text x="411.2" y="30.7">F</text>
<text x="16.1" y="75">E</text>
<text x="411.1" y="75">E</text>
<text x="15.5" y="125">D</text>
<text x="410.5" y="125">D</text>
<text x="15.4" y="175">C</text>
<text x="410.4" y="175">C</text>
<text x="16" y="225">B</text>
<text x="411" y="225">B</text>
<text x="15.5" y="269.2">A</text>
<text x="410.5" y="269.2">A</text>
<text x="41" y="291">8</text>
<text x="88.5" y="291">7</text>
<text x="138.5" y="291">6</text>
<text x="188.5" y="291">5</text>
<text x="238.5" y="291">4</text>
<text x="288.5" y="291">3</text>
<text x="338.5" y="291">2</text>
<text x="386" y="291">1</text>
</g>
<g font-size="4.7" fill="#808080">
<text x="193.7" y="37.4">R3.49</text>
<text x="193.3" y="55.3">R3.18</text>
<text x="193.3" y="86.6">R6.51</text>
<text x="193.3" y="104.8">R8.89</text>
<text x="62" y="178.4">14.29</text>
<text x="75.3" y="187.9">7.94</text>
<text x="320" y="192.4">3.92</text>
<text x="89.4" y="222.5">2.44</text>
<text x="116.8" y="231.3">15.14</text>
<text x="126.1" y="243.3">17.66</text>
</g>
<text font-size="3.9" x="400.9" y="275.5">A3</text>
<text font-size="3.2" x="299.9" y="276.9">Steel</text>
<g font-size="2">
<text x="230.6" y="234.6">UNLESS OTHERWISE SPECIFIED:</text>
<text x="230.6" y="237.1">DIMENSIONS ARE IN MILLIMETERS</text>
<text x="230.6" y="239.6">SURFACE FINISH:</text>
<text x="264.4" y="234.6">FINISH:</text>
<text x="311.3" y="234.5">DEBURR AND</text>
<text x="311.3" y="237">BREAK SHARP</text>
<text x="311.3" y="239.5">EDGES</text>
<text x="342.6" y="236">DO NOT SCALE DRAWING</text>
<text x="383.3" y="236.2">REVISION</text>
<text x="230.6" y="242.1">TOLERANCES:</text>
<text x="232.2" y="244.6">LINEAR:</text>
<text x="232.2" y="247.1">ANGULAR:</text>
<text x="244.3" y="252">NAME</text>
<text x="260" y="251.9">SIGNATURE</text>
<text x="277.2" y="251.9">DATE</text>
<text x="330.1" y="251.9">TITLE:</text>
<text x="230.6" y="256.1">DRAWN</text>
<text x="241.3" y="256.1">Brennan Jay</text>
<text x="275.6" y="255.9">18/10/17</text>
<text x="230.9" y="260.3">CHK'D</text>
<text x="230.4" y="264.4">APPV'D</text>
<text x="231.1" y="268.8">MFG</text>
<text x="231.5" y="273">Q.A</text>
<text x="285.6" y="272.5">MATERIAL:</text>
<text x="330" y="272.5">DWG NO.</text>
<text x="285.6" y="285.5">WEIGHT:</text>
<text x="330.1" y="285.6">SCALE:5:1</text>
<text x="374.5" y="285.6">SHEET 1 OF 1</text>
</g>
</svg>
